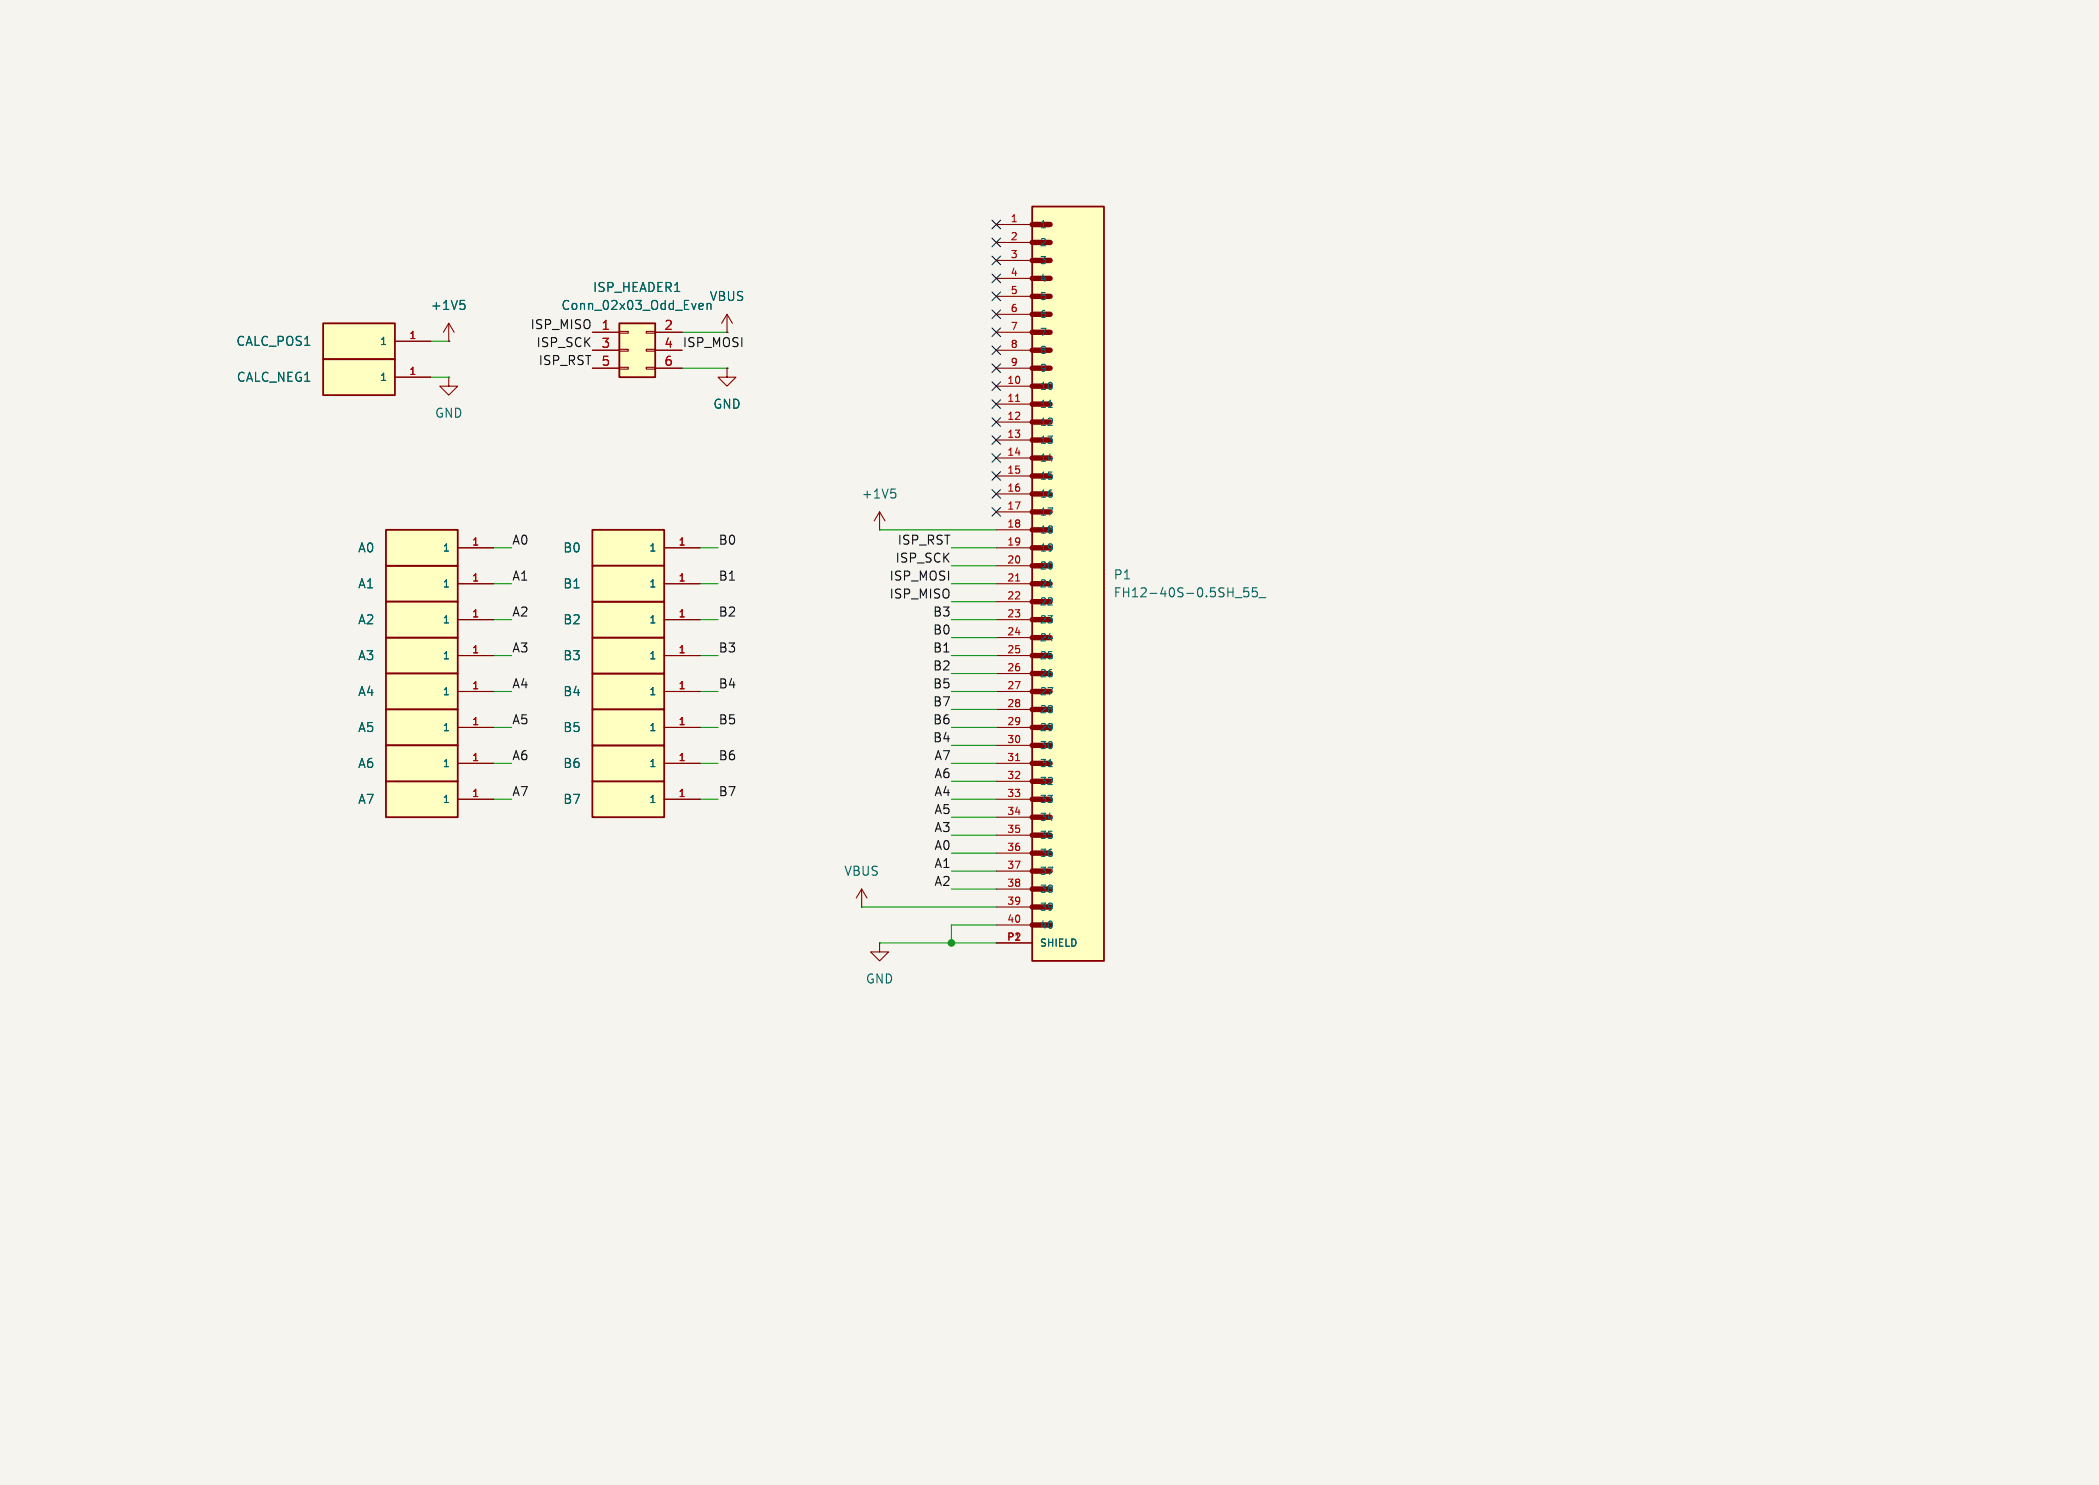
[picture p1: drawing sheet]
<svg xmlns="http://www.w3.org/2000/svg" width="297mm" height="210mm" viewBox="0 0 297 210" stroke-linecap="round" stroke-linejoin="round" font-family="sans-serif">
<path d="M0 0h297v210h-297z" fill="#f5f4ef" stroke="#f5f4ef" stroke-width=".14"/>
<path d="M83.8 110.5h10.2v5.1h-10.2z" fill="#ffffc2"/>
<path d="M83.8 110.5h10.2v5.1h-10.2z" fill="none" stroke="#840000" stroke-width=".25"/>
<path d="M94 113h5.1" fill="none" stroke="#840000" stroke-width=".15"/>
<path d="M45.7 45.7h10.2v5.1h-10.2z" fill="#ffffc2"/>
<path d="M45.7 45.7h10.2v5.1h-10.2z" fill="none" stroke="#840000" stroke-width=".25"/>
<path d="M55.9 48.3h5.1" fill="none" stroke="#840000" stroke-width=".15"/>
<path d="M54.6 80h10.2v5.1h-10.2z" fill="#ffffc2"/>
<path d="M54.6 80h10.2v5.1h-10.2z" fill="none" stroke="#840000" stroke-width=".25"/>
<path d="M64.8 82.6h5" fill="none" stroke="#840000" stroke-width=".15"/>
<path d="M54.6 90.2h10.2v5.1h-10.2z" fill="#ffffc2"/>
<path d="M54.6 90.2h10.2v5.1h-10.2z" fill="none" stroke="#840000" stroke-width=".25"/>
<path d="M64.8 92.7h5" fill="none" stroke="#840000" stroke-width=".15"/>
<path d="M54.6 85.1h10.2v5.1h-10.2z" fill="#ffffc2"/>
<path d="M54.6 85.1h10.2v5.1h-10.2z" fill="none" stroke="#840000" stroke-width=".25"/>
<path d="M64.8 87.6h5" fill="none" stroke="#840000" stroke-width=".15"/>
<path d="M54.6 95.3h10.2v5h-10.2z" fill="#ffffc2"/>
<path d="M54.6 95.3h10.2v5h-10.2z" fill="none" stroke="#840000" stroke-width=".25"/>
<path d="M64.8 97.8h5" fill="none" stroke="#840000" stroke-width=".15"/>
<path d="M54.6 74.9h10.2v5.1h-10.2z" fill="#ffffc2"/>
<path d="M54.6 74.9h10.2v5.1h-10.2z" fill="none" stroke="#840000" stroke-width=".25"/>
<path d="M64.8 77.5h5" fill="none" stroke="#840000" stroke-width=".15"/>
<path d="M146 29.2h10.2v106.7h-10.2z" fill="#ffffc2"/>
<g fill="none" stroke="#840000" stroke-width=".76">
<path d="M146 31.8h2.6M146 34.3h2.6M146 36.8h2.6M146 39.4h2.6M146 41.9h2.6M146 44.5h2.6M146 47h2.6M146 49.5h2.6M146 52.1h2.6M146 54.6h2.6M146 57.2h2.6M146 59.7h2.6"/>
<path d="M146 62.2h2.6M146 64.8h2.6M146 67.3h2.6M146 69.9h2.6M146 72.4h2.6M146 74.9h2.6M146 77.5h2.6M146 80h2.6M146 82.6h2.6M146 85.1h2.6M146 87.6h2.6M146 90.2h2.6"/>
<path d="M146 92.7h2.6M146 95.3h2.6M146 97.8h2.6M146 100.3h2.6M146 102.9h2.6M146 105.4h2.6M146 108h2.6M146 110.5h2.6M146 113h2.6M146 115.6h2.6M146 118.1h2.6M146 120.7h2.6"/>
<path d="M146 123.2h2.6M146 125.7h2.6M146 128.3h2.6M146 130.8h2.6"/>
</g>
<path d="M146 29.2h10.2v106.7h-10.2z" fill="none" stroke="#840000" stroke-width=".25"/>
<g fill="none" stroke="#840000" stroke-width=".15">
<path d="M141 31.8h5M141 34.3h5M141 36.8h5M141 39.4h5M141 41.9h5M141 44.5h5M141 47h5M141 49.5h5M141 52.1h5M141 54.6h5M141 57.2h5M141 59.7h5"/>
<path d="M141 62.2h5M141 64.8h5M141 67.3h5M141 69.9h5M141 72.4h5M141 74.9h5M141 77.5h5M141 80h5M141 82.6h5M141 85.1h5M141 87.6h5M141 90.2h5"/>
<path d="M141 92.7h5M141 95.3h5M141 97.8h5M141 100.3h5M141 102.9h5M141 105.4h5M141 108h5M141 110.5h5M141 113h5M141 115.6h5M141 118.1h5M141 120.7h5"/>
<path d="M141 123.2h5M141 125.7h5M141 128.3h5M141 130.8h5M141 133.4h5"/>
</g>
<path d="M148.3 57.6h.6M148.3 83h.6M174.8 84.5h.9M176.6 83.1h-.6v.6l.2-.1 .4 .1 .1 .2-.1 .4-.1 .1h-.3l-.2-.1M177.9 83.1h-.7v.6l.2-.1 .4 .1 .1 .2v.4l-.2 .1h-.3l-.2-.1M178.2 84.5h.9M148.3 108.4h.6" fill="none" stroke="#006464" stroke-width=".15"/>
<path d="M143.7 56.8h.6M143.7 82.2h.6M143.7 107.6h.6" fill="none" stroke="#a90000" stroke-width=".15"/>
<path d="M83.8 105.4h10.2v5.1h-10.2z" fill="#ffffc2"/>
<path d="M83.8 105.4h10.2v5.1h-10.2z" fill="none" stroke="#840000" stroke-width=".25"/>
<path d="M94 108h5.1" fill="none" stroke="#840000" stroke-width=".15"/>
<path d="M54.6 100.3h10.2v5.1h-10.2z" fill="#ffffc2"/>
<path d="M54.6 100.3h10.2v5.1h-10.2z" fill="none" stroke="#840000" stroke-width=".25"/>
<path d="M102.9 47h.1M102.9 52.1v1.2h1.2l-1.2 1.3-1.3-1.3h1.3M102.9 52.1h.1M102.9 44.5l-.8 1.2M102.9 44.5l.7 1.2M102.9 44.5v2.5M64.8 102.9h5" fill="none" stroke="#840000" stroke-width=".15"/>
<path d="M83.8 95.3h10.2v5h-10.2z" fill="#ffffc2"/>
<path d="M83.8 95.3h10.2v5h-10.2z" fill="none" stroke="#840000" stroke-width=".25"/>
<path d="M94 97.8h5.1" fill="none" stroke="#840000" stroke-width=".15"/>
<path d="M83.8 100.3h10.2v5.1h-10.2z" fill="#ffffc2"/>
<path d="M83.8 100.3h10.2v5.1h-10.2z" fill="none" stroke="#840000" stroke-width=".25"/>
<path d="M94 102.9h5.1M121.9 128.3h.1M121.9 125.7l-.7 1.3M121.9 125.7l.8 1.3M121.9 125.7v2.6" fill="none" stroke="#840000" stroke-width=".15"/>
<path d="M87.6 45.7h5.1v7.6h-5.1z" fill="#ffffc2"/>
<path d="M87.6 45.7h5.1v7.6h-5.1z" fill="none" stroke="#840000" stroke-width=".25"/>
<g fill="none" stroke="#840000" stroke-width=".15">
<path d="M83.8 47h3.8M83.8 49.5h3.8M83.8 52.1h3.8M87.6 46.9h1.3v.2h-1.3zM87.6 49.4h1.3v.3h-1.3zM87.6 51.9h1.3v.3h-1.3zM91.4 46.9h1.3v.2h-1.3zM91.4 49.4h1.3v.3h-1.3zM91.4 51.9h1.3v.3h-1.3zM92.7 47h3.8M92.7 49.5h3.8M92.7 52.1h3.8"/>
<path d="M124.5 74.9h.1M124.5 72.4l-.8 1.3M124.5 72.4l.7 1.3M124.5 72.4v2.5"/>
</g>
<path d="M99.1 42.9l.4 .1v.2l-.6 .1M99.5 43.7l-.4 .1M100.1 42.9v.9M100.6 43.1v.7M126.1 69.2h.6M126.5 69.6l.3 .3v.3l-.3 .2" fill="none" stroke="#006464" stroke-width=".15"/>
<path d="M83.8 90.2h10.2v5.1h-10.2z" fill="#ffffc2"/>
<path d="M83.8 90.2h10.2v5.1h-10.2z" fill="none" stroke="#840000" stroke-width=".25"/>
<path d="M94 92.7h5.1" fill="none" stroke="#840000" stroke-width=".15"/>
<path d="M83.8 74.9h10.2v5.1h-10.2z" fill="#ffffc2"/>
<path d="M83.8 74.9h10.2v5.1h-10.2z" fill="none" stroke="#840000" stroke-width=".25"/>
<path d="M94 77.5h5.1" fill="none" stroke="#840000" stroke-width=".15"/>
<path d="M83.8 85.1h10.2v5.1h-10.2z" fill="#ffffc2"/>
<path d="M83.8 85.1h10.2v5.1h-10.2z" fill="none" stroke="#840000" stroke-width=".25"/>
<path d="M94 87.6h5.1" fill="none" stroke="#840000" stroke-width=".15"/>
<path d="M54.6 110.5h10.2v5.1h-10.2z" fill="#ffffc2"/>
<path d="M54.6 110.5h10.2v5.1h-10.2z" fill="none" stroke="#840000" stroke-width=".25"/>
<path d="M64.8 113h5" fill="none" stroke="#840000" stroke-width=".15"/>
<path d="M54.6 105.4h10.2v5.1h-10.2z" fill="#ffffc2"/>
<path d="M54.6 105.4h10.2v5.1h-10.2z" fill="none" stroke="#840000" stroke-width=".25"/>
<path d="M63.5 48.3h.1M63.5 53.3v1.3h1.3l-1.3 1.3-1.3-1.3h1.3M63.5 53.3h.1M63.5 45.7l-.8 1.3M63.5 45.7l.8 1.3M63.5 45.7v2.6M64.8 108h5" fill="none" stroke="#840000" stroke-width=".15"/>
<path d="M65.1 42.5h.6M65.6 43l.2 .2v.3l-.2 .3" fill="none" stroke="#006464" stroke-width=".15"/>
<path d="M45.7 50.8h10.2v5.1h-10.2z" fill="#ffffc2"/>
<path d="M45.7 50.8h10.2v5.1h-10.2z" fill="none" stroke="#840000" stroke-width=".25"/>
<path d="M55.9 53.3h5.1M124.5 133.4v1.2h1.2l-1.2 1.3-1.3-1.3h1.3M124.5 133.4h.1" fill="none" stroke="#840000" stroke-width=".15"/>
<path d="M83.8 80h10.2v5.1h-10.2z" fill="#ffffc2"/>
<path d="M83.8 80h10.2v5.1h-10.2z" fill="none" stroke="#840000" stroke-width=".25"/>
<g fill="none" stroke="#840000" stroke-width=".15">
<path d="M55.9 48.3h5.1M55.9 53.3h5.1M63.5 48.3h.1M83.8 47h3.8M83.8 49.5h3.8M83.8 52.1h3.8M92.7 47h3.8M92.7 49.5h3.8M92.7 52.1h3.8M102.9 47h.1M102.9 52.1h.1M64.8 77.5h5"/>
<path d="M94 77.5h5.1M64.8 82.6h5M64.8 97.8h5M64.8 87.6h5M64.8 92.7h5M94 82.6h5.1M94 97.8h5.1M94 87.6h5.1M94 92.7h5.1M64.8 102.9h5M64.8 113h5M64.8 108h5"/>
<path d="M94 102.9h5.1M94 113h5.1M94 108h5.1"/>
</g>
<g fill="none" stroke="#009600" stroke-width=".15">
<path d="M61 48.3h2.5M61 53.3h2.5M96.5 47h6.4M96.5 52.1h6.4M69.8 77.5h2.6M99.1 77.5h2.5M124.5 74.9h16.5M134.6 77.5h6.4M69.8 92.7h2.6M69.8 82.6h2.6M69.8 87.6h2.6M69.8 97.8h2.6"/>
<path d="M99.1 92.7h2.5M99.1 82.6h2.5M99.1 87.6h2.5M99.1 97.8h2.5M134.6 92.7h6.4M134.6 90.2h6.4M134.6 82.6h6.4M134.6 87.6h6.4M134.6 97.8h6.4M134.6 85.1h6.4M134.6 80h6.4M134.6 95.3h6.4"/>
<path d="M69.8 113h2.6M69.8 102.9h2.6M69.8 108h2.6M99.1 113h2.5M99.1 102.9h2.5M99.1 108h2.5M134.6 113h6.4M134.6 118.1h6.4M134.6 102.9h6.4M134.6 108h6.4M134.6 110.5h6.4M134.6 105.4h6.4"/>
<path d="M134.6 115.6h6.4M134.6 100.3h6.4M121.9 128.3h19.1M124.5 133.4h16.5M134.6 120.7h6.4M134.6 125.7h6.4M134.6 123.2h6.4M141 130.8h-6.4v2.6"/>
</g>
<g fill="none" stroke="#000084" stroke-width=".15">
<path d="M140.4 31.1l1.2 1.3M140.4 38.8l1.2 1.2M140.4 36.2l1.2 1.2M140.4 33.7l1.2 1.2M141.6 31.1l-1.2 1.3M141.6 38.8l-1.2 1.2M141.6 36.2l-1.2 1.2M141.6 33.7l-1.2 1.2M140.4 46.4l1.2 1.2M140.4 51.5l1.2 1.2M140.4 48.9l1.2 1.2M140.4 54l1.2 1.2"/>
<path d="M140.4 59.1l1.2 1.2M140.4 56.5l1.2 1.3M140.4 41.3l1.2 1.2M140.4 43.8l1.2 1.3M141.6 46.4l-1.2 1.2M141.6 51.5l-1.2 1.2M141.6 48.9l-1.2 1.2M141.6 54l-1.2 1.2M141.6 59.1l-1.2 1.2M141.6 56.5l-1.2 1.3M141.6 41.3l-1.2 1.2M141.6 43.8l-1.2 1.3"/>
<path d="M140.4 69.2l1.2 1.3M140.4 64.2l1.2 1.2M140.4 66.7l1.2 1.2M140.4 71.8l1.2 1.2M140.4 61.6l1.2 1.2M141.6 69.2l-1.2 1.3M141.6 64.2l-1.2 1.2M141.6 66.7l-1.2 1.2M141.6 71.8l-1.2 1.2M141.6 61.6l-1.2 1.2"/>
</g>
<path d="M65.1 42.5h.6M65.6 43l.2 .2v.3l-.2 .3M99.1 42.9l.4 .1v.2l-.6 .1M99.5 43.7l-.4 .1M100.1 42.9v.9M100.6 43.1v.7" fill="none" stroke="#006464" stroke-width=".15"/>
<circle cx="134.6" cy="133.4" r=".46" fill="#009600" stroke="#009600" stroke-width=".15"/>
<g font-size="1.8" fill="#006464">
<text x="83.8" y="41.5">ISP_HEADER1</text>
<text x="60.9" y="44">+1V5</text>
<text x="79.3" y="44">Conn_02x03_Odd_Even</text>
<text x="100.3" y="42.8">VBUS</text>
<text x="33.3" y="49.1">CALC_POS1</text>
<text x="33.4" y="54.2">CALC_NEG1</text>
<text x="61.5" y="59.3">GND</text>
<text x="100.8" y="58">GND</text>
<text x="121.8" y="70.7">+1V5</text>
<text x="50.6" y="83.4">A1</text>
<text x="50.6" y="78.3">A0</text>
<text x="79.6" y="78.3">B0</text>
<text x="79.6" y="83.4">B1</text>
<text x="157.5" y="82.1">P1</text>
<text x="50.6" y="88.5">A2</text>
<text x="79.6" y="88.5">B2</text>
<text x="157.5" y="84.7">FH12-40S-0.5SH_55_</text>
<text x="50.6" y="93.6">A3</text>
<text x="79.6" y="93.6">B3</text>
<text x="50.6" y="98.7">A4</text>
<text x="79.6" y="98.7">B4</text>
<text x="50.6" y="103.7">A5</text>
<text x="79.6" y="103.7">B5</text>
<text x="50.6" y="113.9">A7</text>
<text x="50.6" y="108.8">A6</text>
<text x="79.6" y="113.9">B7</text>
<text x="79.6" y="108.8">B6</text>
<text x="119.4" y="124.1">VBUS</text>
<text x="122.4" y="139.3">GND</text>
</g>
<g font-size="1.8" fill="#0f0f0f">
<text x="75" y="46.6">ISP_MISO</text>
<text x="75.8" y="49.2">ISP_SCK</text>
<text x="76.1" y="51.7">ISP_RST</text>
<text x="96.5" y="49.2">ISP_MOSI</text>
<text x="72.4" y="77.1">A0</text>
<text x="101.6" y="77.1">B0</text>
<text x="126.9" y="77.1">ISP_RST</text>
<text x="72.4" y="82.2">A1</text>
<text x="101.6" y="82.2">B1</text>
<text x="125.8" y="82.2">ISP_MOSI</text>
<text x="126.6" y="79.7">ISP_SCK</text>
<text x="72.4" y="87.3">A2</text>
<text x="101.6" y="87.3">B2</text>
<text x="125.8" y="84.7">ISP_MISO</text>
<text x="131.9" y="89.8">B0</text>
<text x="131.9" y="87.3">B3</text>
<text x="72.4" y="92.4">A3</text>
<text x="101.6" y="92.4">B3</text>
<text x="131.9" y="92.4">B1</text>
<text x="131.9" y="94.9">B2</text>
<text x="72.4" y="97.4">A4</text>
<text x="101.6" y="97.4">B4</text>
<text x="131.9" y="100">B7</text>
<text x="131.9" y="97.4">B5</text>
<text x="72.4" y="102.5">A5</text>
<text x="72.4" y="107.6">A6</text>
<text x="101.6" y="102.5">B5</text>
<text x="101.6" y="107.6">B6</text>
<text x="131.9" y="105.1">B4</text>
<text x="131.9" y="102.5">B6</text>
<text x="132.1" y="107.6">A7</text>
<text x="72.4" y="112.7">A7</text>
<text x="101.6" y="112.7">B7</text>
<text x="132.1" y="110.1">A6</text>
<text x="132.1" y="112.7">A4</text>
<text x="132.1" y="117.8">A3</text>
<text x="132.1" y="115.2">A5</text>
<text x="132.1" y="125.4">A2</text>
<text x="132.1" y="122.8">A1</text>
<text x="132.1" y="120.3">A0</text>
</g>
<g font-size="1.8" fill="#a90000">
<text x="85" y="46.7">1</text>
<text x="93.9" y="46.7">2</text>
<text x="85" y="49.3">3</text>
<text x="85" y="51.8">5</text>
<text x="93.9" y="49.3">4</text>
<text x="93.9" y="51.8">6</text>
</g>
<g font-size="1.4" fill="#a90000">
<text x="142.9" y="31.5">1</text>
<text x="142.9" y="34">2</text>
<text x="142.9" y="36.6">3</text>
<text x="142.9" y="39.1">4</text>
<text x="142.9" y="41.7">5</text>
<text x="142.9" y="44.2">6</text>
<text x="142.9" y="46.7">7</text>
<text x="57.8" y="48">1</text>
<text x="57.8" y="53.1">1</text>
<text x="142.9" y="49.3">8</text>
<text x="142.9" y="51.8">9</text>
<text x="142.4" y="54.4">10</text>
<text x="142.4" y="56.9">11</text>
<text x="142.4" y="59.4">12</text>
<text x="142.4" y="62">13</text>
<text x="142.4" y="64.5">14</text>
<text x="142.4" y="67.1">15</text>
<text x="142.4" y="69.6">16</text>
<text x="66.7" y="77.2">1</text>
<text x="95.9" y="77.2">1</text>
<text x="142.4" y="72.1">17</text>
<text x="142.4" y="74.7">18</text>
<text x="142.4" y="77.2">19</text>
<text x="66.7" y="82.3">1</text>
<text x="95.9" y="82.3">1</text>
<text x="142.4" y="79.8">20</text>
<text x="142.4" y="82.3">21</text>
<text x="66.7" y="87.4">1</text>
<text x="95.9" y="87.4">1</text>
<text x="142.4" y="84.8">22</text>
<text x="142.4" y="87.4">23</text>
<text x="142.4" y="89.9">24</text>
<text x="66.7" y="92.5">1</text>
<text x="95.9" y="92.5">1</text>
<text x="142.4" y="92.5">25</text>
<text x="142.4" y="95">26</text>
<text x="66.7" y="97.5">1</text>
<text x="95.9" y="97.5">1</text>
<text x="142.4" y="97.5">27</text>
<text x="142.4" y="100.1">28</text>
<text x="66.7" y="102.6">1</text>
<text x="66.7" y="107.7">1</text>
<text x="95.9" y="107.7">1</text>
<text x="95.9" y="102.6">1</text>
<text x="142.4" y="102.6">29</text>
<text x="142.4" y="105.2">30</text>
<text x="142.4" y="107.7">31</text>
<text x="66.7" y="112.8">1</text>
<text x="95.9" y="112.8">1</text>
<text x="142.4" y="110.2">32</text>
<text x="142.4" y="112.8">33</text>
<text x="142.4" y="115.3">34</text>
<text x="142.4" y="117.9">35</text>
<text x="142.4" y="120.4">36</text>
<text x="142.4" y="122.9">37</text>
<text x="142.4" y="125.5">38</text>
<text x="142.4" y="128">39</text>
<text x="142.4" y="130.6">40</text>
<text x="142.4" y="133.1">P1</text>
<text x="143.3" y="133.1">2</text>
</g>
<g font-size="1.4" fill="#006464">
<text x="147.1" y="32.5">1</text>
<text x="147.1" y="35">2</text>
<text x="147.1" y="37.6">3</text>
<text x="147.1" y="40.1">4</text>
<text x="147.1" y="42.6">5</text>
<text x="147.1" y="45.2">6</text>
<text x="147.1" y="47.7">7</text>
<text x="53.6" y="49">1</text>
<text x="147.1" y="50.3">8</text>
<text x="147.1" y="52.8">9</text>
<text x="53.6" y="54.1">1</text>
<text x="147.1" y="55.3">10</text>
<text x="147.1" y="57.9">11</text>
<text x="147.1" y="60.4">12</text>
<text x="147.1" y="63">13</text>
<text x="147.1" y="65.5">14</text>
<text x="147.1" y="68">15</text>
<text x="147.1" y="70.6">16</text>
<text x="147.1" y="73.1">17</text>
<text x="147.1" y="75.7">18</text>
<text x="62.5" y="83.3">1</text>
<text x="62.5" y="78.2">1</text>
<text x="91.7" y="78.2">1</text>
<text x="91.7" y="83.3">1</text>
<text x="147.1" y="78.2">19</text>
<text x="147.1" y="80.7">20</text>
<text x="147.1" y="83.3">21</text>
<text x="62.5" y="88.4">1</text>
<text x="91.7" y="88.4">1</text>
<text x="147.1" y="85.8">22</text>
<text x="147.1" y="88.4">23</text>
<text x="62.5" y="93.4">1</text>
<text x="91.7" y="93.4">1</text>
<text x="147.1" y="90.9">24</text>
<text x="147.1" y="93.4">25</text>
<text x="147.1" y="96">26</text>
<text x="62.5" y="98.5">1</text>
<text x="91.7" y="98.5">1</text>
<text x="147.1" y="98.5">27</text>
<text x="147.1" y="101.1">28</text>
<text x="62.5" y="103.6">1</text>
<text x="91.7" y="103.6">1</text>
<text x="147.1" y="103.6">29</text>
<text x="147.1" y="106.1">30</text>
<text x="62.5" y="113.8">1</text>
<text x="62.5" y="108.7">1</text>
<text x="91.7" y="113.8">1</text>
<text x="91.7" y="108.7">1</text>
<text x="147.1" y="108.7">31</text>
<text x="147.1" y="111.2">32</text>
<text x="147.1" y="113.8">33</text>
<text x="147.1" y="116.3">34</text>
<text x="147.1" y="118.8">35</text>
<text x="147.1" y="121.4">36</text>
<text x="147.1" y="123.9">37</text>
<text x="147.1" y="126.5">38</text>
<text x="147.1" y="129">39</text>
<text x="147.1" y="131.5">40</text>
<text x="147.1" y="134.1">SHIELD</text>
</g>
</svg>
